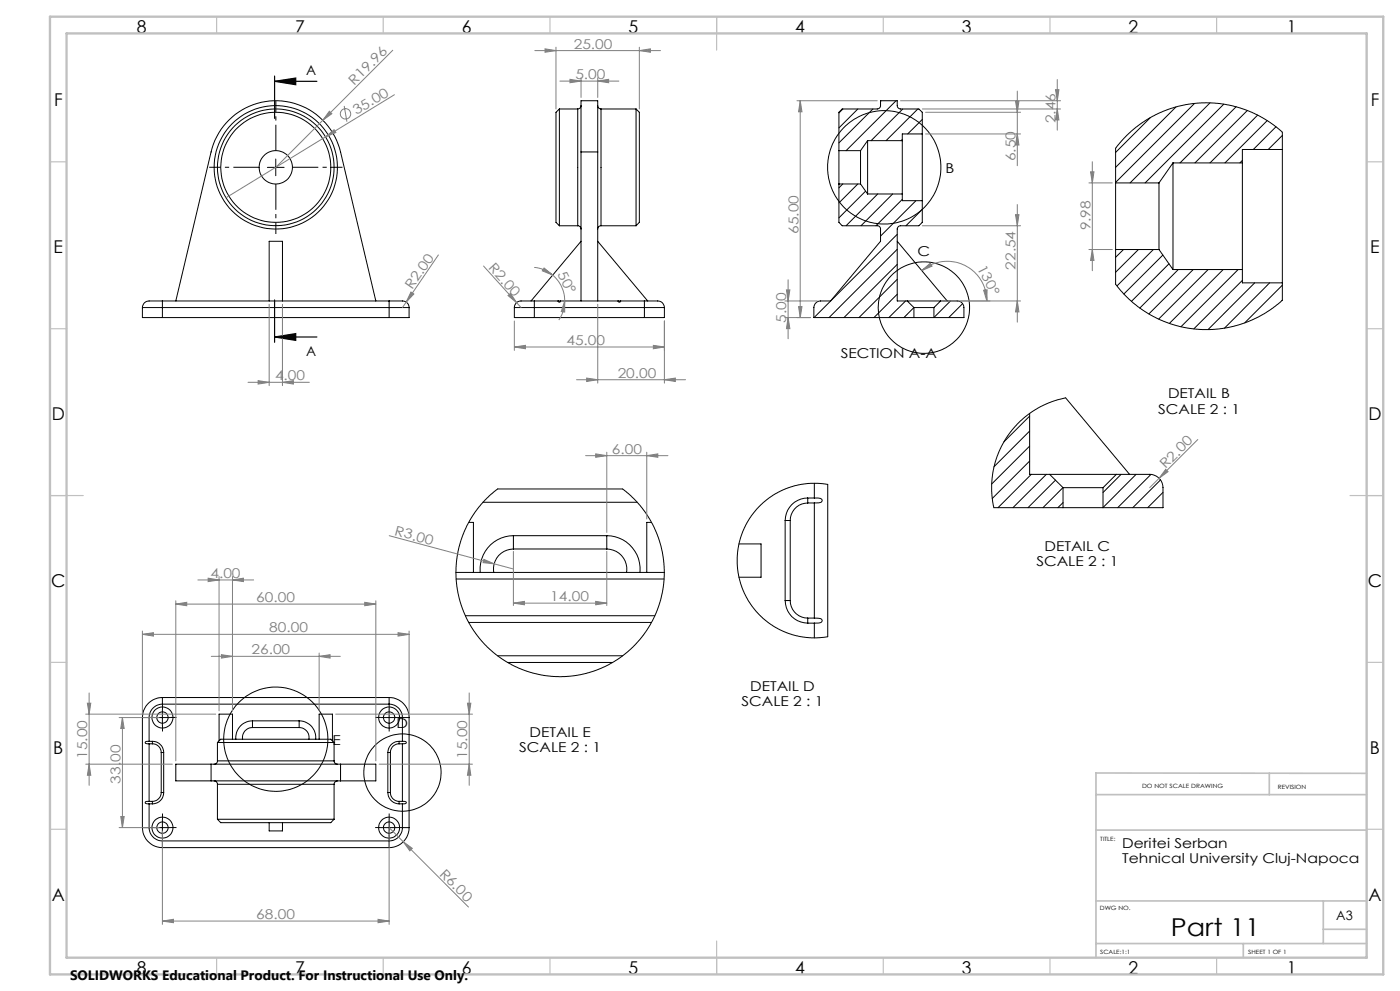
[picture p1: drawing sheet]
<svg xmlns="http://www.w3.org/2000/svg" width="420mm" height="297mm" viewBox="0 0 420 297" stroke-linecap="round" stroke-linejoin="round" font-family="sans-serif">
<g fill="none" stroke="#000" stroke-width=".3">
<path d="M167.8 32.7l-1 1v32.9l1 1.1M167.8 32.7v35M167.8 32.7h5.5M173.3 32.7v35M174.3 31.6a1.02 1.02 0 0 1-1 1.1M179.3 31.6a1.02 1.02 0 0 0 1 1.1M180.3 32.7v35M180.3 32.7h10.5M190.8 32.7l1 1v32.9l-1 1.1M190.8 32.7v35M252.9 32.7l-1.2 1.2M257.4 32.7l-5.7 5.6"/>
<path d="M261.9 32.7l-10.2 10.1M264.3 30.2l-.1 .1M268.8 30.2l-15 15M270.8 32.7l-9.5 9.5M275.3 32.7l-9.5 9.5M276.7 35.8l-4.4 4.3M345.2 35.2l-10.5 10.5M352.8 32l-18.1 18.2M358.4 31l-23.7 23.7M363 30.8l-24 24M367.1 31.2l-23.6 23.6M370.8 32l-16.8 16.8"/>
<path d="M374.2 33.1l-15.7 15.7M377.3 34.5l-14.3 14.3M380.2 36.2l-12.7 12.6M382.8 38l-6.8 6.8M80.2 50.2h5M82.7 47.7v5M174.3 45.5v-15.3h5v15.3M174.3 45.5h5M174.3 45.5v44.7M179.3 45.5v44.7M251.7 55.1v11.5l1 1.1 11 .1 .5 .7v3.8l-15 17.9h-3a2.02 2.02 0 0 0-2 2v3h30M251.7 45.2v9.9"/>
<path d="M251.7 45.2h6.5M251.7 55.1h6.5M252.8 55.1l-1.1 1.2M257.4 55.1l-5.7 5.7M258.2 45.2v9.9M258.2 55.1l2.1 3M259.7 57.3l-8 8M260.3 42.2v15.9M260.3 42.2h10.4M260.3 42.2l-2.1 3M260.3 58.1h10.4M263.3 58.1l-9.5 9.6"/>
<path d="M267.8 58.1l-9.5 9.6M270.7 42.2v15.9M270.7 59.8l-7.9 7.9M270.7 41.8l-.4 .4M270.7 58.1v2h6M276.7 40.1v20M276.7 40.1v-6.4l-1-1-5.8-.1-.7-.7v-1.7h-5l-.1 1.9-.8 .5-10.6 .1-1 1v11.5M276.7 40.1h-6v2.1M334.7 54.8v20M334.7 54.8h13M347.7 54.8v20M351.9 48.8v32"/>
<path d="M351.9 48.8h20.8M351.9 48.8l-4.2 6M372.7 48.8v32M372.7 48.1l-.7 .7M384.7 44.8v-5.2l-3.6-2.9-5.6-3-4.7-1.7-4.8-1-5.6-.2-4.7 .6-5.7 1.5-5 2.4-4.2 2.8-4.2 4-1.9 2.3v10.4M384.7 44.8v40M384.7 40.6l-4.2 4.2M384.7 44.8h-12v4M167.8 67.7h5.5M173.3 67.7a.96 .96 0 0 1 1 .9M174.3 72.3l-15 17.9M179.3 72.3l15 17.9"/>
<path d="M180.3 67.7a.96 .96 0 0 0-1 .9M180.3 67.7h10.5M269.2 70.2l-25 25M269.2 74.7l-20.5 20.5M269.2 79.2l-16 16M269.2 72.3l15 17.9M274.8 60.1l-10.6 10.7M276.7 60.1v6.5l-1 1.1h-5.7l-.6 .3-.2 .5v21.7h3M276.7 62.8l-4.9 4.9M334.7 74.8l.1 10.5 3.9 4.3 3.8 3.1 4.9 2.9 4.5 1.7 4.5 1.1 4.2 .4 4.6-.2 4.9-.8 4.4-1.4 3.1-1.5 3.7-2.2 3.4-2.7M334.7 74.8h13M337 74.8l-2.3 2.3"/>
<path d="M341.5 74.8l-6.8 6.8M346 74.8l-10.9 10.9M347.7 74.8l4.2 6M348.9 76.4l-11.8 11.7M350.7 79.1l-11.3 11.2M42.7 92.2h6M42.7 92.2v3h6M48.7 90.2h-3.6a2.04 2.04 0 0 0-2.4 2M48.7 90.2v2M48.7 90.2h68M48.7 92.2h68M48.7 92.2v3"/>
<path d="M48.7 95.2h68M52.7 90.2l10.6-44.7a20 20 0 0 1 19.4-15.3 20 20 0 0 1 19.5 15.3l10.5 44.7M80.8 90.2v-17.9h3.9v17.9M116.7 90.2v2M116.7 92.2h6M116.7 90.2h3.7a2.04 2.04 0 0 1 2.3 2M116.7 92.2v3M122.7 92.2v3h-6M154.3 92.2h6M154.3 92.2v3h6M160.3 90.2h-3.6a2.04 2.04 0 0 0-2.4 2M160.3 90.2v2"/>
<path d="M160.3 90.2h7.1M160.3 92.2h33M160.3 95.2h33M160.3 92.2v3M167.4 90.2l.3 .4 .4-.2 .1-.2M167.4 90.2h.8M168.2 90.2h17.2M185.4 90.2l.3 .4 .4-.1 .1-.3M185.4 90.2h.8M186.2 90.2h7.1M193.3 90.2h3.7a2.04 2.04 0 0 1 2.3 2M193.3 92.2h6"/>
<path d="M193.3 90.2v2M193.3 92.2v3M199.3 92.2v3h-6M269.2 83.7l-11.5 11.5M269.2 88.2l-7 7M271.7 90.2l-5 5M272.2 90.2h10M272.2 90.2l2 2M274.2 92.2h6M274.2 95.2h6M274.2 92.2l-3 3M274.2 92.2v3"/>
<path d="M280.2 95.2h9M280.2 92.2v3M282.2 90.2h5a1.97 1.97 0 0 1 2 2v3M282.2 90.2l-2 2M285.2 90.2l-5 5M288.8 91l-4.2 4.2M289.2 95.1l-.1 .1M351.9 80.8h20.8M353.5 80.8l-11.6 11.5M358 80.8l-13.3 13.3M362.4 80.8l-14.8 14.8M367 80.8l-16.2 16.1"/>
<path d="M371.4 80.8l-17.1 17.1M372.7 84l-14.6 14.6M372.7 80.8v4h12M376.4 84.8l-14 14M380.9 84.8l-13.6 13.6M384.7 85.5l-11.3 11.3M384.7 90l-.2 .1M384.7 84.8v5.2M308.9 124.7l-7.7 7.7M308.9 129.2l-10.7 10.7M308.9 133.7l-11.4 11.4M308.9 138.2l-11.2 11.2"/>
<path d="M308.9 123.9v18.3h6M140.6 156.6h1.4v15M144.9 150.5h46.3M145.4 150l3.9-3.5h37.5l2.5 2.1 4 4.5 3 5.1 1.9 5.2 .8 3.9 .3 3.3-.4 6-.7 3.2-1 3-1.6 3.5-1.5 2.5-3.6 4.5-4.6 3.9-3.2 1.9-2.4 1.2-3.6 1.3-2.6 .6-5.6 .6-6-.5-2.8-.6-3.1-1.1-3.2-1.4-2.4-1.5-4.8-3.7-2.1-2.4-1.9-2.5-1.8-3-1.4-2.9-1.7-5.7-.5-5.5 .4-5.8 1.6-5.8 1.1-2.6 1.6-2.7 1.8-2.6zM195.4 156.6h-1.4v15M228.1 151.4l2.5-2.1 2.1-1.4 3.1-1.5 2.2-.7 5.1-.9 5.2 .4v45.6l-3.2 .4-4.5-.3-4.2-1.1-2.9-1.3-3.3-2.1-2.6-2.4-2.4-2.8-1.9-3.3-1.1-2.8-.9-4.6-.1-3.6 .3-3.2 .9-3.2 1.6-3.8 1.4-2.2zM235.5 156h1.6M235.5 156v24M237.1 156v24M242.3 149.3a6.7 6.7 0 0 0-6.8 6.7M242.3 149.3v1.4M242.3 150.7a5.3 5.3 0 0 0-5.2 5.3"/>
<path d="M242.3 149.3h2M242.3 150.7h2M244.3 149.3a1.97 1.97 0 0 1 2.3 .5v.5l-.4 .3-1.9 .1M244.3 144.8v4.5M244.3 150.7v34.5M309.4 142.2l-10 9.9M313.9 142.2l-10 9.9M314.9 142.2h20M314.9 142.2l4 4M316.7 143.9l-8.3 8.2M318.9 146.2l-6 5.9M318.9 146.2h12"/>
<path d="M318.9 152.1h12M318.9 150.6l-1.5 1.5M318.9 146.2v5.9M330.9 146.2v5.9M334.9 142.2h10a4 4 0 0 1 4 4v5.9h-18M334.9 142.2l-4 4M336.3 142.2l-5.4 5.4M338.9 142.2l-19.2-23-4 1.1-3.3 1.4-3.8 2.4-3.5 3.1-2.7 3.3-2.1 3.5-1.5 3.8-1 4.3-.3 5.2 .5 4 .2 .8h20.7M340.8 142.2l-9.9 9.9M345.3 142.2l-10 9.9M348.2 143.8l-8.4 8.3M348.9 147.6l-4.6 4.5"/>
<path d="M348.9 152l-.1 .1M136.8 171.6h62.5M136.8 173.5h62.4M154 160.5a10 10 0 0 0-9.9 11.1M154 164.5a6 6 0 0 0-5.9 7.1M154 160.5h28M154 164.5h28M154 160.5v4M182 160.5a10 10 0 0 1 10 11.1M182 164.5a6 6 0 0 1 6 7.1M182 160.5v4M221.7 163h6.6v10h-6.6"/>
<path d="M235.5 180a6.7 6.7 0 0 0 6.8 6.8M235.5 180h1.6M237.1 180a5.3 5.3 0 0 0 5.2 5.2M139.6 184.5h56.9M140.6 186.5h54.8M149.3 196.5h37.5M152.3 198.5h31.5M242.3 185.2v1.6M242.3 186.8h2M242.3 185.2h2M244.3 185.2a2.29 2.29 0 0 1 2.3 .5v.4l-.4 .5-1.9 .2M244.3 186.8v4.4"/>
<path d="M42.7 215h2M42.7 215v33M44.7 215v7.2M46.2 215h5M48.7 211a4 4 0 0 0-4 4M48.7 209.1a6 6 0 0 0-6 5.9M48.7 209.1v1.9M48.7 212.5v5M48.7 211h68M48.7 209.1h68M75.7 216a5 5 0 0 0-4.9 5.5M75.7 218a2.97 2.97 0 0 0-2.9 3.5"/>
<path d="M75.7 216h14M75.7 218h14M75.7 216v2M89.7 216a5 5 0 0 1 5 5.5M89.7 218a2.97 2.97 0 0 1 3 3.5M89.7 216v2M114.2 215h5M116.7 211a4 4 0 0 1 4 4M116.7 209.1a5.9 5.9 0 0 1 6 5.9M116.7 209.1v1.9M116.7 212.5v5M120.7 215h2"/>
<path d="M120.7 215v7.2M122.7 215v33M44.7 222.2h-.6l-.5 .3 .3 .3 .8 .1M44.7 222.9v17.3M44.7 222.2h1M44.7 222.9h1M45.7 222.2a3.4 3.4 0 0 1 3.4 3.3M45.7 222.9a2.62 2.62 0 0 1 2.7 2.6M45.7 222.2v.7M48.4 237.5a2.69 2.69 0 0 1-2.7 2.7M48.4 237.5h.7M48.4 225.5h.7"/>
<path d="M48.4 225.5v12M49.1 237.5a3.4 3.4 0 0 1-3.4 3.4M49.1 225.5v12M63.3 229h38.9M63.3 234h38.9M63.3 229v5M63.3 229h-10.6v5h10.6M64.2 234a1.02 1.02 0 0 1 1 1.1M65.2 228a.96 .96 0 0 1-1 1M65.2 222.5h35M65.2 222.5l1-1h33l1 1M65.2 228h35"/>
<path d="M65.2 235.1h35M65.2 222.5v5.5M65.2 235.1v10.4M69.7 221.5v-7.5h-4v8M95.7 221.5v-7.5h4v8M100.2 228a1.02 1.02 0 0 0 1 1M100.2 222.5v5.5M100.2 235.1v10.4M101.2 234a1.09 1.09 0 0 0-1 1.1M102.2 229v5M102.2 229h10.5v5h-10.5M116.3 237.5a3.4 3.4 0 0 0 3.4 3.4"/>
<path d="M116.3 225.5h.8M116.3 237.5h.8M116.3 225.5v12M117.1 237.5a2.62 2.62 0 0 0 2.6 2.7M117.1 225.5v12M119.7 222.2a3.4 3.4 0 0 0-3.4 3.3M119.7 222.2v.7M119.7 222.9a2.57 2.57 0 0 0-2.6 2.6M119.7 222.2h1M119.7 222.9h1M120.7 222.2h.9l.3 .3-.1 .3-1.1 .1M120.7 222.9v17.3"/>
<path d="M42.7 248a6 6 0 0 0 6 6M42.7 248h2M44.7 248a4 4 0 0 0 4 4M44.7 240.2h-.9l-.2 .3 .3 .3 .8 .1M44.7 240.9v7.1M44.7 240.9h1M44.7 240.2h1M45.7 240.2v.7M46.2 248h5M48.7 252v2M48.7 245.5v5M48.7 252h68"/>
<path d="M48.7 254h68M65.2 245.5h35M65.2 245.5l1 1.1h33l1-1.1M80.8 246.6v2.4h3.9v-2.4M114.2 248h5M116.7 252v2M116.7 245.5v5M119.7 240.2v.7M119.7 240.9h1M119.7 240.2h1M120.7 248a3.9 3.9 0 0 1-4 4M120.7 248h2"/>
<path d="M120.7 240.2l1.2 .2-.2 .4-1 .1M120.7 240.9v7.1M122.7 248a6 6 0 0 1-6 6"/>
<circle cx="82.7" cy="50.1" r="5"/>
<circle cx="82.7" cy="50.2" r="17.5"/>
<circle cx="82.7" cy="50.1" r="16.5"/>
<circle cx="82.7" cy="50.1" r="18.5"/>
<circle cx="265.3" cy="50.2" r="17"/>
<circle cx="277.2" cy="92.2" r="13.7"/>
<circle cx="48.7" cy="215" r="3.2"/>
<circle cx="48.7" cy="215.1" r="1.69"/>
<circle cx="116.7" cy="215" r="1.7"/>
<circle cx="116.7" cy="215" r="3.2"/>
<circle cx="82.7" cy="221.5" r="15.6"/>
<circle cx="120.7" cy="231.5" r="11.6"/>
<circle cx="48.7" cy="248" r="3.1"/>
<circle cx="48.7" cy="248" r="1.69"/>
<circle cx="116.7" cy="248" r="1.7"/>
<circle cx="116.7" cy="248" r="3.1"/>
</g>
<g fill="none" stroke="#808080" stroke-width=".3">
<path d="M117.8 15.1l-35.1 35.1M160.4 15.2h37.8M163.5 14.6l3.3 .6-3.3 .5zM166.8 14.1v18.6M191.8 15.2l3.3-.6v1.1zM191.8 14.1v18.6M98.8 33.3l.8 .8-2.8 2zM103.3 31.7l.8 4.8M118.3 28.4l-20.7 12.6M168 24.3h17.7M171 23.8l3.3 .5-3.3 .5zM174.3 23.3v5.9"/>
<path d="M179.3 24.3l3.3-.5v1zM179.3 23.3v5.9M239.1 30.2h24.1M240.1 30.2l.5 3.3h-1zM240.1 30.2v65M270.2 30.2h48M276.7 32.7h41.5M277.7 33.7h28.5M304.7 30.3h1l-.5 3.4zM305.2 27.3v22.4M316.7 26.9h1l-.5 3.3zM317.2 32.7l.5 3.2h-1z"/>
<path d="M317.2 23.8v15.2M97.6 41l2.6-2.1 .6 .8zM97.6 41l-29.8 18.3M277.7 40.1h28.5M305.2 40.1l.5 3.4h-1zM326.7 54.8h7M327.2 51.5h1l-.5 3.3zM327.7 48.5v32.6M131.5 76.4l-9.7 14.2M145.1 79.7l11.2 12.5M276.7 67.7h29.5M304.7 64.3h1l-.5 3.4z"/>
<path d="M305.2 61.3v35.3M326.7 74.8h7M327.7 74.8l.5 3.3h-1zM80.8 91.2v24.4M84.7 91.2v24.4M121.8 90.6l-1.1 1.6M123.3 87.5l.8 .6-2.3 2.5zM152.4 88.6l.7-.7 1.9 2.8zM154.3 96.2v8.8M160.3 80.1l3.1 .9 2.4 1.4M163.2 80.3l2.6 2.1-3.1-1.2zM165.8 82.4a10 10 0 0 1 3.6 7.8"/>
<path d="M169.4 90.2v3.3l-1-.1zM169.4 90.2l-.2 2.3-.6 1.8-1 1.6M179.3 91.2v23.6M199.3 96.2v18.6M235.4 90.2h9.8M235.4 95.2h7.8M235.9 86.9h1.1l-.6 3.3zM236.4 95.2l.6 3.3h-1.1zM236.4 83.9v17.6M239.6 91.9h1l-.5 3.3zM276.5 81.1l2.5-2.2 .6 .9zM276.5 81.1a11.9 11.9 0 0 1 12.7-1.7 11.9 11.9 0 0 1 6.9 10.8"/>
<path d="M283.2 90.2h23M295.1 87l1-.1v3.3zM305.2 90.2l.5 3.3h-1zM74.4 114.6h18.4M77.4 114.1l3.4 .5-3.4 .5zM84.7 114.6l3.3-.5v1zM154.3 104l3.3-.5v1zM154.3 104h45M173 113.8h32.7M176 113.3l3.3 .5-3.3 .5zM196 103.5l3.3 .5-3.3 .5zM199.3 113.8l3.3-.5v1z"/>
<path d="M175.7 136.6h24.7M178.7 136l3.3 .6-3.3 .5zM182 135.5v24.1M194 136.6l3.3-.6v1.1zM194 135.5v20M359.3 131.7l-14.4 14.5M349.7 140.6l.7 .8-2.7 1.9zM59.4 173.8h16.7M62.4 173.3l3.3 .5-3.3 .5zM65.7 172.8v40.2M69.7 173.8l3.3-.5v1zM69.7 172.8v40.2"/>
<path d="M116.8 160.5l31.4 8.5M145.2 167.6l3 1.4-3.3-.4zM148.2 169l5.8 1.5M154 165.2v16.3M182 165.2v16.3M42.7 190.1l3.3-.5v1zM42.7 189.1v24.9M42.7 190.1h80M52.7 181l3.3-.5v1zM52.7 180.1v47.9M52.7 181h60M63.4 196.7h38.7"/>
<path d="M66.4 196.2l3.3 .5-3.3 .5zM95.7 196.7l3.3-.5v1zM95.7 195.7v17.3M109.4 180.5l3.3 .5-3.3 .5zM112.7 180.1v47.9M119.4 189.6l3.3 .5-3.3 .5zM122.7 189.1v24.9M154 180.8l3.3-.6v1.1zM154 180.8h28M178.7 180.2l3.3 .6-3.3 .5zM25.7 214h39M26.2 210.7h1l-.5 3.3z"/>
<path d="M26.7 207.7v27.7M35.7 215h12M36.7 215l.6 3.3h-1.1zM36.7 215v33M100.7 214h41M140.2 210.7h1.1l-.5 3.3zM140.8 207.7v27.7M25.7 229h26M26.7 229l.5 3.3h-1zM113.7 229h28M140.8 229l.5 3.3h-1.1zM35.7 248h12"/>
<path d="M36.2 244.7h1.1l-.6 3.3zM48.7 249v28M116.7 249v28M116.7 248l23.8 23.8M121 252.3l2.7 1.9-.8 .8zM48.7 276l3.3-.5v1zM48.7 276h68M113.4 275.5l3.3 .5-3.3 .5z"/>
<circle cx="103.7" cy="34.1" r="1.56"/>
</g>
<path d="M82.4 24.4l6.3-1v2zM82.4 24.4h12.7M82.4 22.8v12.7M82.4 89.9v12.7M82.4 101l6.3-1v2zM82.4 101h12.7" fill="none" stroke="#000" stroke-width=".35"/>
<path d="M77.8 50.1h-15M82.8 45.1v-15M82.8 55.1v15M87.8 50.1h15" fill="none" stroke="#000" stroke-width=".3" stroke-dasharray="15.2 1.3 1.3 1.3" stroke-dashoffset="7.5" stroke-linecap="butt"/>
<g fill="none" stroke="#000" stroke-width=".3" stroke-dasharray="15.2 1.3 1.3 1.3" stroke-linecap="butt">
<path d="M46.3 215h-1.7M48.8 212.5v-1.7M48.8 217.5v1.7M51.3 215h1.7M114.3 215h-1.7M116.8 212.5v-1.7M116.8 217.5v1.7M119.3 215h1.7M46.3 248h-1.7M48.8 245.5v-1.7M48.8 250.5v1.7M51.3 248h1.7"/>
<path d="M114.3 248h-1.7M116.8 245.5v-1.7M116.8 250.5v1.7M119.3 248h1.7"/>
</g>
<g fill="none" stroke="#c0c0c0" stroke-width=".35">
<path d="M65 5v5M115 5v5M165 5v5M215 5v10M265 5v5M315 5v5M365 5v5M15 48.5h5M410 48.5h5M15 98.5h5M410 98.5h5M15 148.5h10"/>
<path d="M405 148.5h10M15 198.5h5M410 198.5h5M15 248.5h5M410 248.5h5M65 287v5M115 287v5M165 287v5M215 282v10M265 287v5M315 287v5M365 287v5"/>
</g>
<path d="M328.8 238.2h81.2M380.8 231.8v6.4M410 231.8l-81.2-.1v55.3M328.8 248.8h81.2M328.8 270h81.2M397 270v12.8M397 278.5h13M328.8 282.8h81.2M373 282.8v4.2" fill="none" stroke="#c0c0c0" stroke-width=".5"/>
<path d="M15 5h400v287h-400zM20 10h390v277h-390z" fill="none" stroke="#c0c0c0" stroke-width=".7"/>
<path d="M82.4 24.4l6.3-1v2zM82.4 101l6.3-1v2z" fill="#000"/>
<g fill="#808080">
<path d="M152.4 88.6l.7-.7 1.9 2.8z"/>
<path d="M145.2 167.6l3 1.4-3.3-.4z"/>
<path d="M97.6 41l2.6-2.1 .6 .8z"/>
<path d="M349.7 140.6l.7 .8-2.7 1.9z"/>
<path d="M98.8 33.3l.8 .8-2.8 2z"/>
<path d="M123.3 87.5l.8 .6-2.3 2.5z"/>
<path d="M121 252.3l2.7 1.9-.8 .8z"/>
<path d="M295.1 87l1-.1v3.3zM276.5 81.1l2.5-2.2 .6 .9z"/>
<path d="M169.4 90.2v3.3l-1-.1zM163.2 80.3l2.6 2.1-3.1-1.2z"/>
<path d="M179.3 24.3l3.3-.5v1zM171 23.8l3.3 .5-3.3 .5zM69.7 173.8l3.3-.5v1zM62.4 173.3l3.3 .5-3.3 .5zM95.7 196.7l3.3-.5v1zM66.4 196.2l3.3 .5-3.3 .5z"/>
<path d="M77.4 114.1l3.4 .5-3.4 .5zM84.7 114.6l3.3-.5v1zM154.3 104l3.3-.5v1zM196 103.5l3.3 .5-3.3 .5zM176 113.3l3.3 .5-3.3 .5zM199.3 113.8l3.3-.5v1zM52.7 181l3.3-.5v1zM109.4 180.5l3.3 .5-3.3 .5zM178.7 136l3.3 .6-3.3 .5zM194 136.6l3.3-.6v1.1z"/>
<path d="M42.7 190.1l3.3-.5v1zM119.4 189.6l3.3 .5-3.3 .5z"/>
<path d="M48.7 276l3.3-.5v1zM113.4 275.5l3.3 .5-3.3 .5z"/>
<path d="M154 180.8l3.3-.6v1.1zM178.7 180.2l3.3 .6-3.3 .5z"/>
<path d="M36.7 215l.6 3.3h-1.1zM36.2 244.7h1.1l-.6 3.3zM26.2 210.7h1l-.5 3.3zM26.7 229l.5 3.3h-1zM140.2 210.7h1.1l-.5 3.3zM140.8 229l.5 3.3h-1.1zM316.7 26.9h1l-.5 3.3zM317.2 32.7l.5 3.2h-1zM304.7 30.3h1l-.5 3.4zM305.2 40.1l.5 3.4h-1zM240.1 30.2l.5 3.3h-1zM239.6 91.9h1l-.5 3.3zM235.9 86.9h1.1l-.6 3.3zM236.4 95.2l.6 3.3h-1.1zM304.7 64.3h1l-.5 3.4zM305.2 90.2l.5 3.3h-1zM327.2 51.5h1l-.5 3.3zM327.7 74.8l.5 3.3h-1z"/>
<path d="M163.5 14.6l3.3 .6-3.3 .5zM191.8 15.2l3.3-.6v1.1z"/>
</g>
<text font-size="7.4" x="351.2" y="280.5">Part 11</text>
<g font-size="5.3">
<text x="41" y="9.9">8</text>
<text x="88.5" y="9.9">7</text>
<text x="138.5" y="9.9">6</text>
<text x="188.5" y="9.9">5</text>
<text x="238.5" y="9.9">4</text>
<text x="288.5" y="9.9">3</text>
<text x="338.5" y="9.9">2</text>
<text x="386" y="9.9">1</text>
<text x="16.2" y="31.6">F</text>
<text x="411.2" y="31.6">F</text>
<text x="16.1" y="75.9">E</text>
<text x="411.1" y="75.9">E</text>
<text x="15.5" y="125.9">D</text>
<text x="410.5" y="125.9">D</text>
<text x="15.4" y="175.9">C</text>
<text x="410.4" y="175.9">C</text>
<text x="16" y="225.9">B</text>
<text x="411" y="225.9">B</text>
<text x="15.5" y="270.1">A</text>
<text x="410.5" y="270.1">A</text>
<text x="41" y="291.9">8</text>
<text x="88.5" y="291.9">7</text>
<text x="138.5" y="291.9">6</text>
<text x="188.5" y="291.9">5</text>
<text x="238.5" y="291.9">4</text>
<text x="288.5" y="291.9">3</text>
<text x="338.5" y="291.9">2</text>
<text x="386" y="291.9">1</text>
</g>
<g font-size="4.1" fill="#808080">
<text x="172.1" y="14.6">25.00</text>
<text x="172.6" y="23.7">5.00</text>
<text x="106.3" y="25.8" transform="rotate(-45 106.3 25.8)">R19.96</text>
<text x="107" y="34.6" transform="rotate(-31 107 34.6)">35.00</text>
<text x="316.6" y="37" transform="rotate(-90 316.6 37)">2.46</text>
<text x="304.6" y="48.4" transform="rotate(-90 304.6 48.4)">6.50</text>
<text x="239.5" y="70.1" transform="rotate(-90 239.5 70.1)">65.00</text>
<text x="327.1" y="69.1" transform="rotate(-90 327.1 69.1)">9.98</text>
<text x="146.3" y="80.4" transform="rotate(48 146.3 80.4)">R2.00</text>
<text x="167.1" y="82.1" transform="rotate(62 167.1 82.1)">50°</text>
<text x="293.1" y="80.2" transform="rotate(63 293.1 80.2)">130°</text>
<text x="304.6" y="80.8" transform="rotate(-90 304.6 80.8)">22.54</text>
<text x="123.7" y="87" transform="rotate(-56 123.7 87)">R2.00</text>
<text x="235.9" y="96.7" transform="rotate(-90 235.9 96.7)">5.00</text>
<text x="169.9" y="103.4">45.00</text>
<text x="82.5" y="114">4.00</text>
<text x="185.3" y="113.2">20.00</text>
<text x="183.5" y="136">6.00</text>
<text x="349.7" y="140.7" transform="rotate(-45 349.7 140.7)">R2.00</text>
<text x="118.2" y="160.3" transform="rotate(15 118.2 160.3)">R3.00</text>
<text x="63.1" y="173.2">4.00</text>
<text x="76.9" y="180.4">60.00</text>
<text x="165.1" y="180.2">14.00</text>
<text x="80.8" y="189.5">80.00</text>
<text x="75.4" y="196.1">26.00</text>
<text x="26.2" y="227.4" transform="rotate(-90 26.2 227.4)">15.00</text>
<text x="140.2" y="227.4" transform="rotate(-90 140.2 227.4)">15.00</text>
<text x="36.2" y="234.8" transform="rotate(-90 36.2 234.8)">33.00</text>
<text x="131.6" y="262.1" transform="rotate(45 131.6 262.1)">R6.00</text>
<text x="76.9" y="275.4">68.00</text>
</g>
<g font-size="4.1">
<text x="91.9" y="22.6">A</text>
<text x="283.6" y="51.9">B</text>
<text x="275.3" y="76.7">C</text>
<text x="91.9" y="106.8">A</text>
<text x="252.2" y="107.4">SECTION A-A</text>
<text x="350.4" y="119.4">DETAIL B</text>
<text x="347.4" y="123.9">SCALE 2 : 1</text>
<text x="313.4" y="165.1">DETAIL C</text>
<text x="310.9" y="169.6">SCALE 2 : 1</text>
<text x="225.1" y="207">DETAIL D</text>
<text x="222.5" y="211.6">SCALE 2 : 1</text>
<text x="119" y="218.1">D</text>
<text x="158.8" y="220.9">DETAIL E</text>
<text x="99.8" y="223.3">E</text>
<text x="155.8" y="225.4">SCALE 2 : 1</text>
<text x="336.7" y="254">Deritei Serban</text>
<text x="336.7" y="258.5">Tehnical University Cluj-Napoca</text>
<text x="21" y="293.7">SOLIDWORKS Educational Product. For Instructional Use Only.</text>
</g>
<text font-size="3.9" x="400.9" y="275.8">A3</text>
<g font-size="1.7">
<text x="342.6" y="236.2">DO NOT SCALE DRAWING</text>
<text x="383.3" y="236.4">REVISION</text>
<text x="330.1" y="252.1">TITLE:</text>
<text x="330" y="272.7">DWG NO.</text>
<text x="330.1" y="285.8">SCALE:1:1</text>
<text x="374.5" y="285.8">SHEET 1 OF 1</text>
</g>
</svg>
